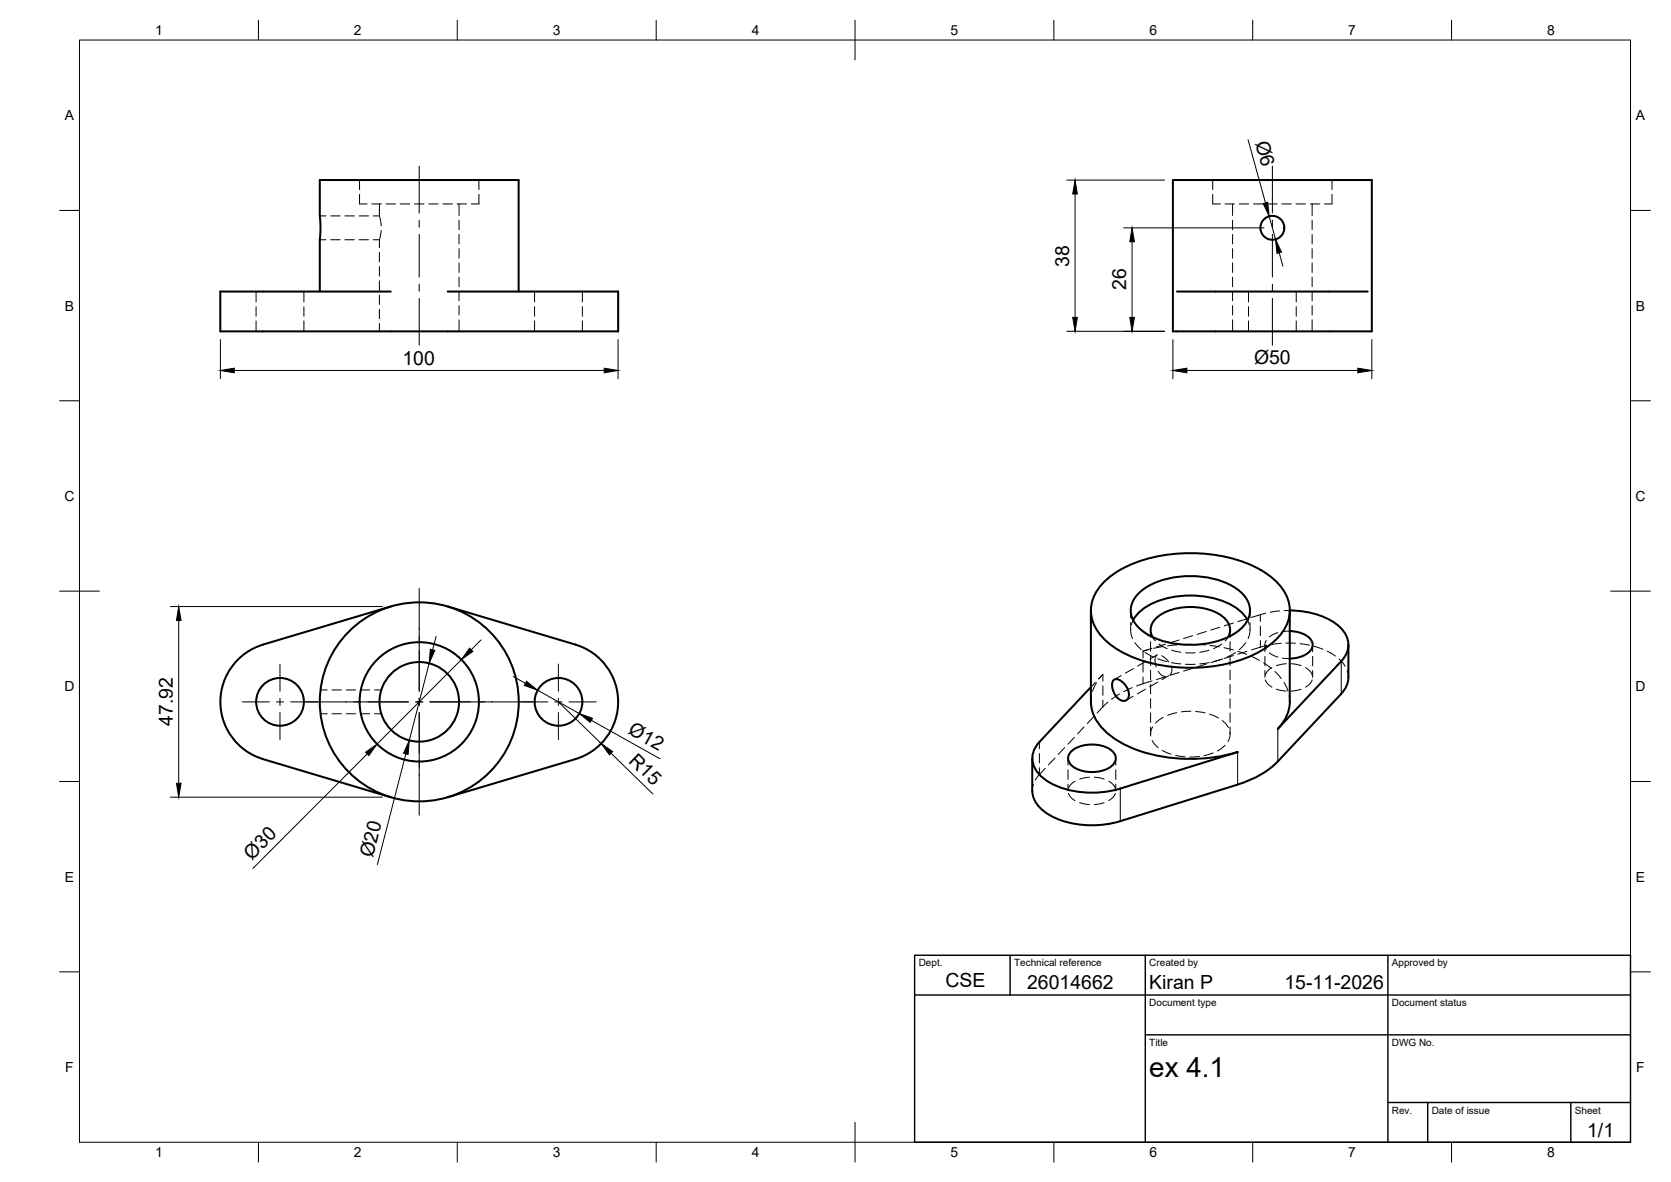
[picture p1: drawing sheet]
<svg xmlns="http://www.w3.org/2000/svg" width="420mm" height="297mm" viewBox="0 0 420 297" stroke-linecap="round" stroke-linejoin="round" font-family="sans-serif">
<!-- layer: Hidden -->
<g fill="none" stroke="#000" stroke-width=".25">
<path d="M80.4 54.3h1.6M83.1 54.3h2.4M86.7 54.3h2.4M90.3 54.3h2.4M90.4 48.8v2.5h1.9M90.4 45.2v2.5M93.5 51.3h2.4M95.4 51.3v3h-1.5M95.5 54.4l.4 2.4M95.8 57.9l-.4 2.3M97.1 51.3h2.4M100.6 51.3h2.4"/>
<path d="M104.2 51.3h2.4M107.8 51.3h2.4M111.4 51.3h2.3M114.9 51.3h2.4M115.4 51.3v2.9M115.4 55.3v2.4M115.4 58.9v2.4M120.4 48.8v2.5h-1.9M120.4 45.2v2.5M304.9 48.8v2.5h1.9M304.9 45.2v2.5M308 51.3h2.4"/>
<path d="M309.9 51.3v2.9M309.9 55.3v2.4M309.9 58.9v2.4M311.6 51.3h2.4M315.2 51.3h2.3M318.7 51.3h2.4M322.3 51.3h2.4M325.9 51.3h2.4M329.5 51.3h2.3M329.9 51.3v2.9M329.9 55.3v2.4M329.9 58.9v2.4"/>
<path d="M334.9 48.8v2.5h-1.9M334.9 45.2v2.5M64.4 73.3v2.6M64.4 77.1v2.4M76.4 73.3v2.6M76.4 77.1v2.4M80.4 60.2h1.6M83.1 60.2h2.4M86.7 60.2h2.4M90.3 60.2h2.4M93.9 60.2h1.5M95.4 60.2v2"/>
<path d="M95.4 63.4v2.4M95.4 67v2.4M95.4 70.6v2.3M95.4 74.2v2.3M95.4 77.7v2.4M115.4 62.5v2.4M115.4 66.1v2.4M115.4 69.6v2.4M115.4 73.2v2.4M115.4 76.8v2.4M134.4 73.3v2.6M134.4 77.1v2.4"/>
<path d="M146.4 73.3v2.6M146.4 77.1v2.4M309.9 62.5v2.4M309.9 66.1v2.4M309.9 69.6v2.4M309.9 73.2v2.4M309.9 76.8v2.4M313.9 73.3v2.6M313.9 77.1v2.4M325.9 73.3v2.6M325.9 77.1v2.4M329.9 62.5v2.4"/>
<path d="M329.9 66.1v2.4M329.9 69.6v2.4M329.9 73.2v2.4M329.9 76.8v2.4M64.4 80.7v2.6M76.4 80.7v2.6M95.4 81.3v2M115.4 80.4v2.9M134.4 80.7v2.6M146.4 80.7v2.6M309.9 80.4v2.9M313.9 80.7v2.6"/>
<path d="M325.9 80.7v2.6M329.9 80.4v2.9M284.3 153.4v1.9M284.3 156.5v1.8M284.3 158.2l.2 1.5 .3 .8M284.9 155.9l-.4 1.1M289.3 158.3v1.8M299.9 159.8l-2.3 .7M303.3 158.7l-2.3 .7M306.7 157.6l-2.3 .7M309.3 158.3v1.8M310.1 156.6l-2.3 .7"/>
<path d="M313.5 155.5l-2.2 .7M313.7 155.9l.4 1.1M314.3 158.2l-.2 1.5-.3 .8M314.3 153.4v1.9M314.3 156.5v1.8M318.2 154.1l-3.5 1.1M321.3 159l-2.1 1M321.8 153.5l-2.4 .3M324.3 158.6l-1.8 .1M324.3 153.4h-1.4M80.6 179.4h1.7M80.6 173.4h1.7"/>
<path d="M83.5 179.4h2.4M83.5 173.4h2.4M87 179.4h2.4M87 173.4h2.4M90.6 179.4h2.4M90.6 173.4h2.4M94.2 179.4h1.7M94.2 173.4h1.7M274.4 174.9l-.1 1.4M275.4 171.5l-1.1 1.2M275.7 171.6l-1 2.1M276.4 170.6l.9-1.1-1.1 1.1"/>
<path d="M278.6 176.5l-2.8 2.7M281.5 174.4l-2 1.3M281.9 169.8l-1.7 1M284.7 172.8l-2.2 1M284.9 175l-1.7 1M285 168l-2 1.2M285.4 161.5l1.6 1.7M287.9 164l2.1 1.1M288 173.2l-2 1.2M288.1 166.2l-2.1 1.2M289.3 161.3v2.4M289.3 164.9v2.3"/>
<path d="M289.3 168.4v2.4M289.3 172v2.4M289.3 175.6v2.4M289.3 179.2v2.3M289.6 162.9l-2.2 .7 1.5-.4M289.6 171.1l-3.8 1.3M289.8 160.1l.7 1M290.9 164.6l-1.7 1M291 164.6h-.1a2.8 2.8 0 0 0-.2 3M291.1 171.4l-2 1.2M291.1 165.6l2.3 .7M291.2 168.7a2.51 2.51 0 0 0 1.9 1.3l-2.3 .8"/>
<path d="M291.4 161.8l2.1 1.2M292.1 164.8l1.1 .8 .7 .8M292.4 162.5l-2.4 .4M293.1 161.9l-2.3 .7M293.9 169.8l-1.8 1M294.5 167.4a2 2 0 0 1-.3 2.2M294.6 166.5l2.3 .3M294.6 163.4l2.3 .5M295.9 179.1l-2.3 .7M295.9 162.1l-2.3 .2M296.5 160.8l-2.3 .7M296.5 169l-2.3 .7"/>
<path d="M298.1 166.9h2.4M298.1 164h2.4M299.4 178.7l-2.3 .2M299.5 161.9l-2.4 .1M299.9 167.9l-2.3 .7M300.7 178.8l2.3 .4M300.7 161.9l2.4 .2M303.3 166.9l-2.3 .7M304 163.4l-2.3 .5M304 166.5l-2.3 .3M304.2 179.5l2.2 .9M304.2 162.2l2.4 .3"/>
<path d="M306.7 165.8l-2.3 .7M307.2 161.8l-2.1 1.2M307.5 165.6l-2.3 .7M307.8 162.8l2.3 .5M308.8 160.1l-.7 1M309.3 161.3v2.4M309.3 164.9v2.3M309.3 168.4v2.4M309.3 172v2.4M309.3 175.6v2.4M309.3 179.2v2.3M310.1 164.7l-2.3 .8"/>
<path d="M310.6 164l-2 1.1M311.2 163.7l2.3 .8M313.2 161.5l-1.6 1.8M313.5 163.7l-2.2 .7M314.6 164.9l2.1 1.1M317.7 166.6l2 1.4M318.1 162.1v1.7M318.1 165v2.3M318.1 168.5v1.7M318.2 170.9l.7 1.1 .9 .7M318.4 160.9l-.3 1.2 .3 1.1M318.6 162.2l-3.9 1.1"/>
<path d="M319.2 164.1l2.1 1M319.8 167.8l-1 .7-.6 1.1M320.6 168.7l1.6 1.8M320.9 173.2l2.5 .5M322.1 161.7l-2.3 .3M322.5 165.4l1.8 .1M322.9 171.5l.9 2.1M323.3 161.6l2.4 .1M323.4 166.8l-2.4 .5M324.1 174.8l.2 1.5M324.7 166.8l2.5 .5M326.9 161.8l2.3 .3"/>
<path d="M327.1 173.2l-2.4 .5M328.3 167.8l1.1 .8 .5 1M329.9 170.9l-.5 .9-1.1 .9M330.1 162.1v1.7M330.1 165v2.3M330.1 168.5v1.7M330.4 162.4l2.3 .8M333.7 163.6l2.1 1.3M336.7 165.6l1.5 1.8M338.7 168.5l.3 1.7M259.8 197.1l-.3 1.7M262.8 193.1l-2.5 2.9"/>
<path d="M265.3 190.5l-1.7 1.7M267.7 187.9l-1.6 1.7M268.5 190.6v1.7M268.5 193.5v2.4M268.5 197v1.8M268.6 199.4l.5 .8 1.2 1M270.2 185.3l-1.7 1.7M270.3 196.3l-1 .7-.7 1.1M272.6 182.7l-1.6 1.7M273.9 195.3l-2.4 .5M275 180.1l-1.6 1.7M275.2 195.3l2.4 .5"/>
<path d="M278.8 196.3l1 .8 .6 1M280.4 199.4l-.5 .9-1.1 .9M280.5 190.6v1.7M280.5 193.5v2.4M280.5 197v1.8M289.3 182.7v1.8M289.7 186.1l.7 1 .8 .8M289.8 182.7l-.4 .8-.1 1.5M292.2 188.6l2.2 .9M292.5 180.3l-1.9 1.4M295.6 189.9l2.4 .3M301.6 190.1l-2.5 .2"/>
<path d="M305 189.2l-2.3 .7M307.3 181.1l1.1 1 .5 .8M308 187.3l-1.9 1.4M309.3 184l-.1 1.2-.4 1.1M309.3 182.7v1.8M271.4 201.7l2.5 .5M277.6 201.7l-2.4 .5"/>
</g>
<!-- layer: Visible -->
<g fill="none" stroke="#000" stroke-width=".51">
<path d="M294.9 45.2h50v38.1h-50zM80.4 73.3v-13.2l.2-2.1-.2-12.8h50v28.1M98.3 73.3h-42.9v10h100v-10h-42.8M296 73.3h47.9M98.3 152.4l-32.2 9.6a15 15 0 0 0-10.7 14.4 15 15 0 0 0 10.7 14.3l32.2 9.6M112.6 152.4l32.1 9.6a15 15 0 0 1 10.7 14.4 15 15 0 0 1-10.7 14.3l-32.1 9.6M274.3 153.4v22.9a12 12 0 0 0 6.5 9.7 38.2 38.2 0 0 0 25.9 4.1l4.5-1.1-29.5 9.2M277.4 146.5a28.5 28.5 0 0 1 16.9-7.2 38.3 38.3 0 0 1 22.7 3.9 14 14 0 0 1 7.1 8.3 10 10 0 0 1-4.1 10 32.1 32.1 0 0 1-19.7 6.3 35.6 35.6 0 0 1-20.3-5.2 11.2 11.2 0 0 1-5.7-9.8 10.1 10.1 0 0 1 3.1-6.3zM284.9 155.8a13.7 13.7 0 0 1 10-5.8 22.5 22.5 0 0 1 16 2.8 8.6 8.6 0 0 1 2.8 3M286.6 148.9a20.2 20.2 0 0 1 15-4 17.2 17.2 0 0 1 11.3 4.8 5.6 5.6 0 0 1-.8 8.3 20.2 20.2 0 0 1-15.1 4 17.2 17.2 0 0 1-11.3-4.9 5.6 5.6 0 0 1 .9-8.2zM324.3 158.6a5.9 5.9 0 0 1 5.7 2.8 2.83 2.83 0 0 1-2 3.2 8.8 8.8 0 0 1-3.7 .9M324.3 153.4a18.9 18.9 0 0 1 12.7 4.3 5.6 5.6 0 0 1 .2 8.5l-15.9 17a10.1 10.1 0 0 0 3-6.9v-22.9"/>
<path d="M274.3 172.7l-12.9 13.7a5.7 5.7 0 0 0 .5 8.8 21.2 21.2 0 0 0 17 3.6l2.8-.6M280 171a1.87 1.87 0 0 1 2.6 .7l.7 1 .5 1.1a1.51 1.51 0 0 1-.2 1.9 1.51 1.51 0 0 1-1.9 .2l-1-.8-.8-1.5-.3-1.7zM289.8 160.1a4 4 0 0 1 1.8-5.5 15.2 15.2 0 0 1 15.4 0 4 4 0 0 1 1.8 5.5M337.2 174.4l-15.9 16.9a23 23 0 0 1-10.1 5.9M339 162.1v8.7l-.5 1.8-1.3 1.7M259.5 190.6l.1 8.2a7.3 7.3 0 0 0 4 5.8 23.5 23.5 0 0 0 18.1 1.8l29.5-9.2M269.6 188.6a8.9 8.9 0 0 1 9.9 0 2.49 2.49 0 0 1 1 2.4 2.49 2.49 0 0 1-1.7 2 9.1 9.1 0 0 1-9.2-.5 2.36 2.36 0 0 1 0-3.9z"/>
<circle cx="319.9" cy="57.2" r="3"/>
<circle cx="70.4" cy="176.4" r="6"/>
<circle cx="105.4" cy="176.4" r="25"/>
<circle cx="105.4" cy="176.4" r="10"/>
<circle cx="105.4" cy="176.4" r="15"/>
<circle cx="140.4" cy="176.4" r="6"/>
</g>
<!-- layer: Hidden Narrow -->
<path d="M316.9 154.5v1.7M316.9 157.4v2.3M277.3 169.5v1.7M277.3 172.4v2.3M277.3 175.9v1.7M287.4 163.6v1.8M287.4 166.5v2.4M287.4 170.1v1.7M316.9 160.9v1.7M261.3 186.5v1.7M261.3 189.4v2.3M261.3 192.9v1.7" fill="none" stroke="#000" stroke-width=".25"/>
<!-- layer: Visible Narrow -->
<path d="M337.2 166.2v8.2M281.7 198.2v8.2M311.2 189v8.2M321.3 183.2v8.2" fill="none" stroke="#000" stroke-width=".25"/>
<!-- layer: BORDER -->
<g fill="none" stroke="#000" stroke-width=".25">
<path d="M20 10.1h390v276.9h-390zM65 5.1v5M115 5.1v5M165 5.1v5M215 5.1v10M265 5.1v5M315 5.1v5M365 5.1v5M15 52.9h5M410 52.9h5M15 100.7h5M410 100.7h5"/>
<path d="M15 148.6h10M405 148.6h10M15 196.4h5M410 196.4h5M15 244.2h5M410 244.2h5M65 287v5M115 287v5M165 287v5M215 282.1v9.9M265 287v5M315 287v5"/>
<path d="M365 287v5"/>
</g>
<!-- layer: TITLEBLOCK -->
<path d="M230 240.1h180v46.9h-180zM230 250h180M254 240.1v9.9M288 240.1v46.9M349 240.1v46.9M288 260.1h122M349 277.1h61M359 277.1v9.9M395 277.1v9.9" fill="none" stroke="#000" stroke-width=".36"/>
<!-- layer: Smart Centers -->
<g fill="none" stroke="#000" stroke-width=".25">
<path d="M105.4 41.7v11.8M105.4 55.3v1.8M105.4 58.9v10.7M319.9 41.7v11.8M319.9 55.3v1.8M319.9 58.9v10.7M105.4 71.4v1.8M105.4 75v11.7M319.9 71.4v1.8M319.9 75v11.7M105.4 147.9v25.8M60.9 176.4h6.8"/>
<path d="M69.5 176.4h1.8M70.4 166.9v6.8M70.4 175.5v1.8M70.4 179.1v6.8M73.1 176.4h29.6M104.5 176.4h1.8M105.4 175.5v1.8M105.4 179.1v25.8M108.1 176.4h29.6M139.5 176.4h1.8M140.4 166.9v6.8M140.4 175.5v1.8"/>
<path d="M140.4 179.1v6.8M143.1 176.4h6.8"/>
</g>
<!-- layer: FD_Dimensions -->
<g fill="none" stroke="#000" stroke-width=".25">
<path d="M313.8 35.1l4.4 15.9M268.2 45.3h24.6M270.3 48.8v31M282.6 57.3h35.2M319.1 54.4l1.6 5.7M284.6 60.8v19M321.6 63.5l1 3.4M55.4 85.4v9.8M58.9 93.1h93M155.4 85.4v9.8M268.2 83.3h24.6M294.9 85.4v9.8"/>
<path d="M298.4 93.1h43M344.9 85.4v9.8M42.8 152.4h53.4M44.9 155.9v40.9M109.6 159.9l-.8 3.4M107.9 166.7l-5 19.4M116 165.8l-21.2 21.2M120.9 160.8l-2.4 2.5M129.1 170l3 1.7M135.2 173.4l10.4 5.9M140.4 176.4l10.8 10.4M92.3 189.5l-28.7 28.7"/>
<path d="M102 189.4l-7.1 27.9M148.7 181l17.3 9.7M153.6 189.3l10.6 10.2M42.8 200.3h53.4"/>
</g>
<g fill="#000" stroke="#000" stroke-width=".25">
<path d="M270.3 45.3l.6 3.5h-1.2zM317.6 51.1l1.1-.3 .4 3.6zM269.7 79.8h1.2l-.6 3.5zM284.1 79.8h1.1l-.6 3.5zM284.6 57.3l.6 3.5h-1.1zM320.7 60.1l1.5 3.3-1.1 .3zM55.4 93.1l3.5-.6v1.2zM151.9 92.5l3.5 .6-3.5 .6zM294.9 93.1l3.5-.6v1.2zM341.4 92.5l3.5 .6-3.5 .6zM44.9 152.4l.6 3.5h-1.1zM108.2 163.2l1.1 .3-1.4 3.2z"/>
<path d="M118.1 162.9l.8 .8-2.9 2.1zM132.4 171.2l2.8 2.2-3.4-1.2zM44.4 196.8h1.1l-.6 3.5zM91.9 189l2.9-2-2 2.9zM102.9 186.1l-.3 3.5-1.1-.3zM145.6 179.3l3.4 1.2-.6 1zM151.2 186.8l2.9 2.1-.9 .8z"/>
</g>
<text font-size="7" x="289" y="270.6">ex 4.1</text>
<g font-size="4.9">
<text x="315.6" y="35.9" transform="rotate(75 315.6 35.9)">Ø6</text>
<text x="268.9" y="67" transform="rotate(-90 268.9 67)">38</text>
<text x="283.2" y="72.9" transform="rotate(-90 283.2 72.9)">26</text>
<text x="101.2" y="91.6">100</text>
<text x="315.3" y="91.6">Ø50</text>
<text x="43.5" y="182.4" transform="rotate(-90 43.5 182.4)">47.92</text>
<text x="157.7" y="184.3" transform="rotate(29 157.7 184.3)">Ø12</text>
<text x="157.9" y="191.4" transform="rotate(44 157.9 191.4)">R15</text>
<text x="93.7" y="215.7" transform="rotate(-76 93.7 215.7)">Ø20</text>
<text x="63.4" y="216.3" transform="rotate(-45 63.4 216.3)">Ø30</text>
<text x="237.7" y="248.1">CSE</text>
<text x="258.3" y="248.5">26014662</text>
<text x="289" y="248.5">Kiran P</text>
<text x="323" y="248.5">15-11-2026</text>
<text x="399.1" y="285.7">1/1</text>
</g>
<g font-size="3.5">
<text x="39" y="8.8">1</text>
<text x="89" y="8.8">2</text>
<text x="139" y="8.8">3</text>
<text x="189" y="8.8">4</text>
<text x="239" y="8.8">5</text>
<text x="289" y="8.8">6</text>
<text x="339" y="8.8">7</text>
<text x="389" y="8.8">8</text>
<text x="16.3" y="30.2">A</text>
<text x="411.3" y="30.2">A</text>
<text x="16.3" y="78">B</text>
<text x="411.3" y="78">B</text>
<text x="16.2" y="125.9">C</text>
<text x="411.2" y="125.9">C</text>
<text x="16.2" y="173.7">D</text>
<text x="411.2" y="173.7">D</text>
<text x="16.3" y="221.6">E</text>
<text x="411.3" y="221.6">E</text>
<text x="16.4" y="269.4">F</text>
<text x="411.4" y="269.4">F</text>
<text x="39" y="290.8">1</text>
<text x="89" y="290.8">2</text>
<text x="139" y="290.8">3</text>
<text x="189" y="290.8">4</text>
<text x="239" y="290.8">5</text>
<text x="289" y="290.8">6</text>
<text x="339" y="290.8">7</text>
<text x="389" y="290.8">8</text>
</g>
<g font-size="2.5">
<text x="231" y="242.9">Dept.</text>
<text x="255" y="242.9">Technical reference</text>
<text x="289" y="242.9">Created by</text>
<text x="350" y="242.9">Approved by</text>
<text x="289" y="252.8">Document type</text>
<text x="350" y="252.8">Document status</text>
<text x="289" y="262.9">Title</text>
<text x="350" y="262.9">DWG No.</text>
<text x="350" y="279.9">Rev.</text>
<text x="360" y="279.9">Date of issue</text>
<text x="396" y="279.9">Sheet</text>
</g>
</svg>
